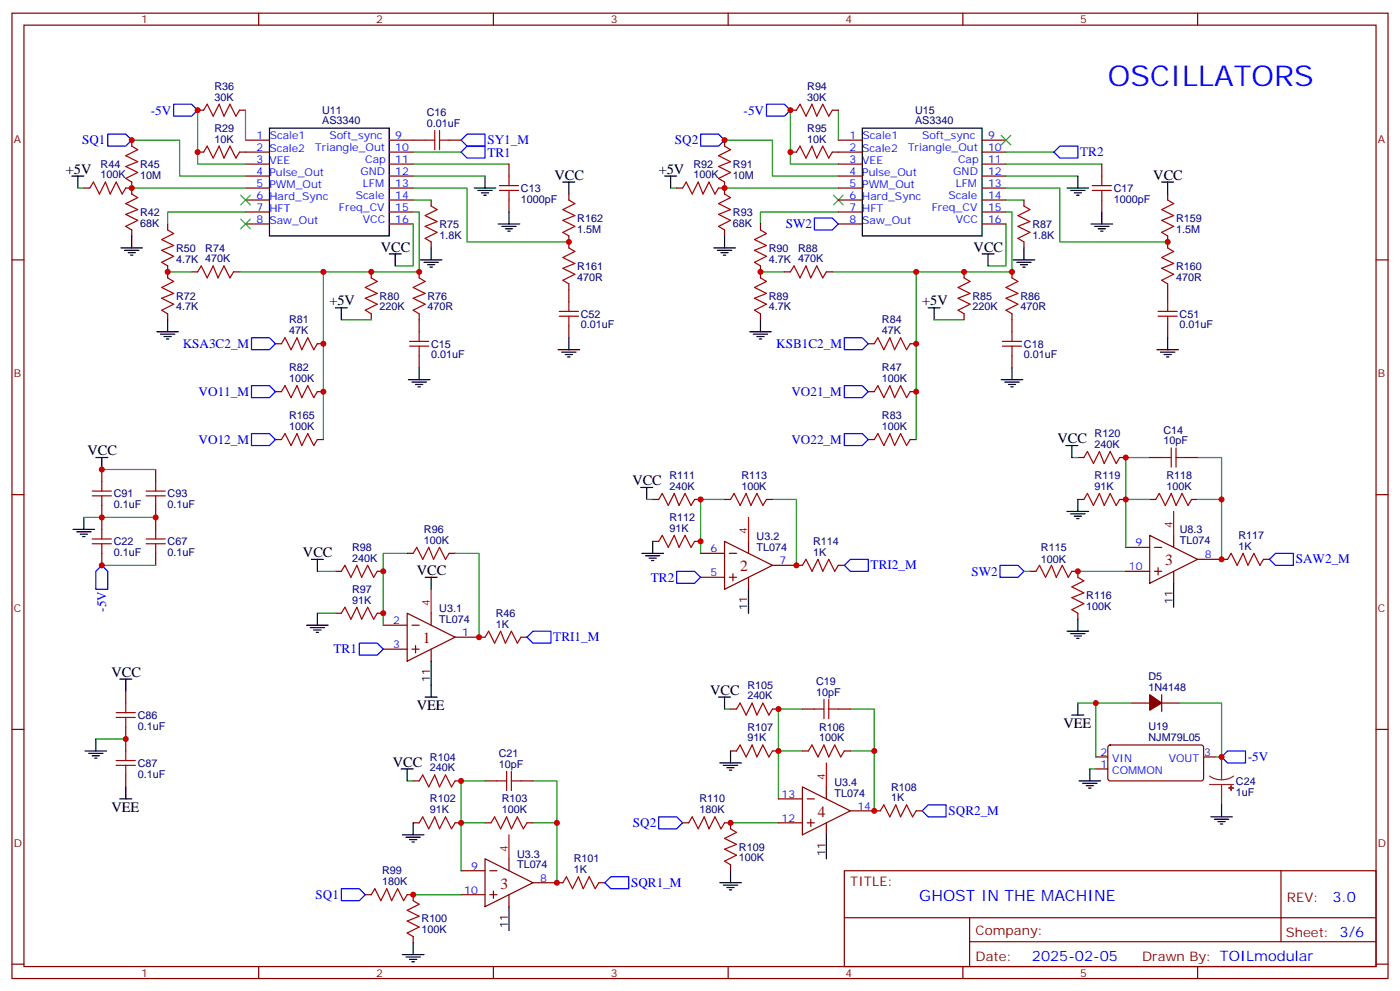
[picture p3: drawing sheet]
<svg xmlns="http://www.w3.org/2000/svg" width="412mm" height="292mm" viewBox="0 0 412 292" stroke-linecap="round" stroke-linejoin="round" font-family="sans-serif">
<g fill="none" stroke="#870000" stroke-width=".35">
<path d="M3.5 3.9h405.4v284.3h-405.4zM7.1 7.4h398.2v277.3h-398.2zM76.2 3.9v3.5M145.3 3.9v3.5M214.5 3.9v3.5M283.6 3.9v3.5M352.8 3.9v3.5M58.2 32.5h1.8M70.6 32.5h1.7M232.8 32.5h1.8M245.2 32.5h1.7M24.7 55.4h1.8"/>
<path d="M37 55.4h1.8M38.8 41.3v1.7M38.8 53.6v3.6M58.2 44.8h1.8M70.6 44.8h8.8M72.3 41.3h7.1M72.3 48.3h7.1M72.3 51.9h7.1M72.3 55.4h7.1M72.3 58.9h7.1M114.7 41.3h10.5M114.7 44.8h7"/>
<path d="M114.7 48.3h7M114.7 51.9h7M114.7 55.4h7M114.7 58.9h7M127 58.9v1.8M132.3 41.3h3.5M149.9 48.3v3.6M149.9 58.9v3.5M167.6 57.2v1.7M199.3 55.4h1.8M211.7 55.4h1.7M213.4 41.3v1.7"/>
<path d="M213.4 53.6v3.6M232.8 44.8h1.8M245.2 44.8h8.8M246.9 41.3h7.1M246.9 48.3h7.1M246.9 51.9h7.1M246.9 55.4h7.1M246.9 58.9h7.1M289.3 41.3h7M289.3 44.8h7M289.3 48.3h7M289.3 51.9h7"/>
<path d="M289.3 55.4h7M289.3 58.9h7M301.6 58.9v1.8M324.6 48.3v3.6M324.6 58.9v3.5M344 57.2v1.7M3.5 76.6h3.6M38.8 67.7v1.8M49.4 66v1.7M49.4 78.3v3.5M72.3 62.4h7.1M72.3 66h7.1"/>
<path d="M114.7 62.4h7M114.7 66h7M127 71.3v1.7M167.6 69.5v3.5M213.4 67.7v1.8M224 66v1.7M224 78.3v3.5M246.9 62.4h7.1M246.9 66h7.1M289.3 62.4h7M289.3 66h7M301.6 71.3v1.7"/>
<path d="M344 69.5v3.5M405.3 76.6h3.6M49.4 92.4v1.8M56.4 80.1h1.8M68.8 80.1h1.8M109.4 80.1v1.7M109.4 92.4v1.8M123.5 80.1v1.7M123.5 92.4v5.3M167.6 83.6v5.3M167.6 96v3.5M224 92.4v1.8"/>
<path d="M231.1 80.1h1.7M243.4 80.1h1.8M284 80.1v1.7M284 92.4v1.8M298.1 80.1v1.7M298.1 92.4v5.3M344 83.6v5.3M344 96v3.5M81.1 101.2h1.8M81.1 115.4h1.8M93.5 101.2h1.7M93.5 115.4h1.7"/>
<path d="M123.5 104.8v3.5M255.8 101.2h1.7M255.8 115.4h1.7M268.1 101.2h1.8M268.1 115.4h1.8M298.1 104.8v3.5M30 138.3v3.5M45.9 138.3v3.5M81.1 129.5h1.8M93.5 129.5h1.7M255.8 129.5h1.7M268.1 129.5h1.8"/>
<path d="M317.5 134.8h1.8M329.8 134.8h1.8M338.7 134.8h3.5M349.2 134.8h3.6M3.5 145.7h3.6M30 148.9v7M45.9 148.9v7M192.3 147.1h1.7M192.3 159.5h1.7M204.6 147.1h1.8M204.6 159.5h1.8M213.4 159.5l14.1 7-14.1 7.1z"/>
<path d="M213.4 147.1h1.8M220.5 159.5v3.5M225.8 147.1h1.7M317.5 147.1h1.8M329.8 147.1h1.8M338.7 157.7l14.1 7-14.1 7.1zM338.7 147.1h1.7M345.7 157.7v3.5M351 147.1h1.8M405.3 145.7h3.6M30 163v3.5M45.9 163v3.5"/>
<path d="M98.8 168.3h1.7M111.1 168.3h1.8M119.9 163h1.8M132.3 163h1.8M206.4 163h7M206.4 170h7M214.8 163h2.2M214.8 170h2.2M215.9 169v2.1M220.5 170v3.6M227.5 166.5h8.9M246.9 166.5h1.8"/>
<path d="M303.4 168.3h1.8M315.7 168.3h1.8v1.7M331.6 168.3h7.1M331.6 161.2h7.1M340.1 168.3h2.1M340.1 161.2h2.1M341.1 167.2v2.1M345.7 168.3v3.5M352.8 164.7h8.8M372.2 164.7h1.7M98.8 180.6h1.7M111.1 180.6h1.8"/>
<path d="M112.9 184.2h7M112.9 191.2h7M119.9 180.6l14.2 7.1-14.2 7zM121.4 184.2h2.1M121.4 191.2h2.1M122.4 190.1v2.2M127 180.6v3.6M127 191.2v3.5M134.1 187.7h8.8M153.5 187.7h1.7M317.5 180.6v1.8M3.5 214.8h3.6"/>
<path d="M37 203.6v3.5M37 214.1v7.1M215.2 208.8h1.8M227.5 208.8h1.8M236.4 208.8h3.5M246.9 208.8h3.6M326.6 219.6l.4-.2 27.1 .1 .4 .6v9.5l-.7 .4-27-.1-.5-.6v-9.2zM333.4 207.1h5.3M342.2 207.1h5.3M342.2 204.6v5M405.3 214.8h3.6M37 228.2v3.6"/>
<path d="M121.7 230h1.8M134.1 230h1.7M142.9 230h3.5M153.5 230h3.5M215.2 221.2h1.8M227.5 221.2h1.8M229.3 235.3h7.1M236.4 231.8l14.1 7-14.1 7.1zM236.4 221.2h1.7M237.8 235.3h2.1M243.4 231.8v3.5M248.7 221.2h1.8"/>
<path d="M250.5 238.8h8.8M269.9 238.8h1.7M322.8 226.5h3.5M322.8 223h3.5M354.5 223h3.6M121.7 242.4h1.8M134.1 242.4h1.7M135.8 256.5h7.1M142.9 252.9l14.1 7.1-14.1 7.1zM142.9 242.4h1.7M144.3 256.5h2.1M149.9 252.9v3.6"/>
<path d="M155.2 242.4h1.8M157 260h8.8M176.4 260h1.8M201.1 242.4h1.7M213.4 242.4h1.8v1.7M215.2 254.7v1.8M229.3 242.4h7.1M237.8 242.4h2.1M238.8 241.3v2.1M243.4 242.4v3.5M248.7 256.5h156.6v28.2h-156.6zM377.3 256.5v20.9"/>
<path d="M107.6 263.5h1.8M119.9 263.5h1.8v1.8M121.7 275.9v1.7M135.8 263.5h7.1M144.3 263.5h2.1M145.3 262.5v2.1M149.9 263.5v3.6M248.7 270.3h156.5M285.6 277.4h119.6M285.6 270.3v14.1M3.5 284h3.6M76.2 284.7v3.5"/>
<path d="M145.3 284.7v3.5M214.5 284.7v3.5M283.6 284.7v3.5M352.8 284.7v3.5M405.3 284h3.6"/>
</g>
<g fill="none" stroke="#000" stroke-width=".35">
<path d="M79.4 37.7h35.3v31.8h-35.3zM254 37.7h35.3v31.8h-35.3zM21.2 51.9h3.5M22.9 51.9v3.5M139.7 55.4h6.3M140.8 56.1h4.2M141.8 56.8h2.1M142.5 57.5h.7M142.9 51.9v3.5M165.8 53.6h3.5M167.6 53.6v3.6M195.8 51.9h3.5"/>
<path d="M197.6 51.9v3.5M314.3 55.4h6.4M315.4 56.1h4.2M316.4 56.8h2.2M317.1 57.5h.8M317.5 51.9v3.5M342.2 53.6h3.5M344 53.6v3.6M35.6 73h6.4M36.7 73.7h4.2M37.7 74.4h2.2M38.5 75.1h.7"/>
<path d="M38.8 69.5v3.5M114.7 74.8h3.5M116.4 74.8v3.5M123.8 76.6h6.4M124.9 77.3h4.2M125.9 78h2.2M126.6 78.7h.8M127 73v3.6M146.8 66h6.3M147.8 66.7h4.2M148.9 67.4h2.1M149.6 68.1h.7"/>
<path d="M149.9 62.4v3.6M210.3 73h6.3M211.3 73.7h4.2M212.4 74.4h2.1M213.1 75.1h.7M213.4 69.5v3.5M289.3 74.8h3.5M291 74.8v3.5M298.4 76.6h6.4M299.5 77.3h4.2M300.6 78h2.1M301.3 78.7h.7"/>
<path d="M301.6 73v3.6M321.4 66h6.3M322.4 66.7h4.3M323.5 67.4h2.1M324.2 68.1h.7M324.6 62.4v3.6M46.2 97.7h6.4M47.3 98.4h4.2M48.3 99.1h2.1M49 99.8h.7M49.4 94.2v3.5M98.8 90.7h3.5"/>
<path d="M100.5 90.7v3.5M167.6 99.5v3.5M220.8 97.7h6.4M221.9 98.4h4.2M223 99.1h2.1M223.7 99.8h.7M224 94.2v3.5M273.4 90.7h3.5M275.2 90.7v3.5M344 99.5v3.5M120.3 111.8h6.3M121.4 112.5h4.2"/>
<path d="M122.4 113.2h2.1M123.1 113.9h.7M123.5 108.3v3.5M164.4 103h6.3M165.5 103.7h4.2M166.5 104.4h2.1M167.2 105.1h.7M294.9 111.8h6.4M296 112.5h4.2M297 113.2h2.2M297.7 113.9h.7M298.1 108.3v3.5"/>
<path d="M340.8 103h6.3M341.8 103.7h4.3M342.9 104.4h2.1M343.6 105.1h.7M28.2 134.8h3.5M30 134.8v3.5M314 131.2h3.5M315.7 131.2v3.6M21.5 155.9h6.4M22.6 156.6h4.2M23.6 157.3h2.2M24.3 158h.7"/>
<path d="M24.7 152.4v3.5M188.7 143.6h3.6M190.5 143.6v3.5M192.3 159.5v3.5M314.3 150.6h6.4M315.4 151.3h4.2M316.4 152h2.2M317.1 152.8h.8M317.5 147.1v3.5M91.7 164.7h3.5M93.5 164.7v3.6M125.2 170h3.6"/>
<path d="M127 170v3.6M189.1 163h6.3M190.1 163.7h4.3M191.2 164.4h2.1M191.9 165.1h.7M220.5 173.6v7M345.7 171.8v7.1M90.3 184.2h6.4M91.4 184.9h4.2M92.4 185.6h2.1M93.1 186.3h.7M93.5 180.6v3.6"/>
<path d="M127 194.7v10.6M314.3 185.9h6.4M315.4 186.6h4.2M316.4 187.3h2.2M317.1 188h.8M317.5 182.4v3.5M28.2 217.7v3.5M35.3 200h3.5M37 200v3.6M125.2 205.3h3.6M211.7 205.3h3.5M213.4 205.3v3.5"/>
<path d="M315.7 210.6h3.6M317.5 207.1v3.5M25 221.2h6.4M26.1 221.9h4.2M27.2 222.6h2.1M27.9 223.3h.7M35.3 235.3h3.5M37 231.8v3.5M118.2 226.5h3.5M119.9 226.5v3.5M212 224.7h6.4M213.1 225.4h4.2"/>
<path d="M214.1 226.1h2.2M214.8 226.8h.7M215.2 221.2v3.5M317.9 230h6.3M318.9 230.7h4.2M320 231.4h2.1M320.7 232.1h.7M321 226.5v3.5M359.8 237.1v3.5M118.5 245.9h6.4M119.6 246.6h4.2M120.6 247.3h2.2"/>
<path d="M121.4 248h.7M121.7 242.4v3.5M212 260h6.4M215.2 256.5v3.5M243.4 245.9v7M356.7 240.6h6.3M357.7 241.3h4.2M358.8 242h2.1M359.5 242.7h.7M121.7 277.6v3.6M149.9 267.1v7M213.1 260.7h4.2"/>
<path d="M214.1 261.4h2.2M214.8 262.1h.7M118.5 281.2h6.4M119.6 281.9h4.2M120.6 282.6h2.2M121.4 283.3h.7"/>
</g>
<g fill="none" stroke="#a10000" stroke-width=".35">
<path d="M60 32.5l1-1.8 1.8 3.5 1.8-3.5 1.4 3.5 1.7-3.5 1.8 3.5 1.1-1.7M128.1 38.5v5.6M129.5 38.5v5.6M234.6 32.5l1.1-1.8 1.7 3.5 1.8-3.5 1.4 3.5 1.8-3.5 1.7 3.5 1.1-1.7M26.5 55.4l1-1.8 1.8 3.6 1.7-3.6 1.5 3.6 1.7-3.6 1.8 3.6 1-1.8M38.8 57.2l1.8 1-3.6 1.8 3.6 1.7-3.6 1.4 3.6 1.8-3.6 1.8 1.8 1M38.8 43l1.8 1.1-3.6 1.8 3.6 1.7-3.6 1.4 3.6 1.8-3.6 1.8 1.8 1M60 44.8l1-1.8 1.8 3.6 1.8-3.6 1.4 3.6 1.7-3.6 1.8 3.6 1.1-1.8M125.2 41.3h2.9M129.5 41.3h2.8M147.1 56.1h5.7M147.1 54.7h5.7"/>
<path d="M149.9 51.9v2.8M149.9 56.1v2.8M167.6 58.9l1.7 1.1-3.5 1.7 3.5 1.8-3.5 1.4 3.5 1.8-3.5 1.7 1.8 1.1M201.1 55.4l1-1.8 1.8 3.6 1.8-3.6 1.4 3.6 1.7-3.6 1.8 3.6 1.1-1.8M213.4 43l1.8 1.1-3.5 1.8 3.5 1.7-3.5 1.4 3.5 1.8-3.5 1.8 1.7 1M213.4 57.2l1.8 1-3.5 1.8 3.5 1.7-3.5 1.4 3.5 1.8-3.5 1.8 1.7 1M234.6 44.8l1.1-1.8 1.7 3.6 1.8-3.6 1.4 3.6 1.8-3.6 1.7 3.6 1.1-1.8M321.7 56.1h5.7M321.7 54.7h5.7M324.6 51.9v2.8M324.6 56.1v2.8M344 58.9l1.7 1.1-3.5 1.7 3.5 1.8-3.5 1.4 3.5 1.8-3.5 1.7 1.8 1.1"/>
<path d="M49.4 67.7l1.8 1.1-3.6 1.8 3.6 1.7-3.6 1.4 3.6 1.8-3.6 1.8 1.8 1M127 60.7l1.8 1-3.6 1.8 3.6 1.8-3.6 1.4 3.6 1.7-3.6 1.8 1.8 1.1M167.6 73l1.7 1.1-3.5 1.7 3.5 1.8-3.5 1.4 3.5 1.8-3.5 1.8 1.8 1M224 67.7l1.8 1.1-3.6 1.8 3.6 1.7-3.6 1.4 3.6 1.8-3.6 1.8 1.8 1M301.6 60.7l1.8 1-3.5 1.8 3.5 1.8-3.5 1.4 3.5 1.7-3.5 1.8 1.7 1.1M344 73l1.7 1.1-3.5 1.7 3.5 1.8-3.5 1.4 3.5 1.8-3.5 1.8 1.8 1M49.4 81.8l1.8 1.1-3.6 1.8 3.6 1.7-3.6 1.4 3.6 1.8-3.6 1.8 1.8 1M58.2 80.1l1.1-1.8 1.7 3.5 1.8-3.5 1.4 3.5 1.8-3.5 1.7 3.5 1.1-1.7M109.4 81.8l1.7 1.1-3.5 1.8 3.5 1.7-3.5 1.4 3.5 1.8-3.5 1.8 1.8 1M123.5 81.8l1.7 1.1-3.5 1.8 3.5 1.7-3.5 1.4 3.5 1.8-3.5 1.8 1.8 1M123.5 97.7v2.8M164.7 93.1h5.7"/>
<path d="M164.7 91.7h5.7M167.6 88.9v2.8M167.6 93.1v2.9M224 81.8l1.8 1.1-3.6 1.8 3.6 1.7-3.6 1.4 3.6 1.8-3.6 1.8 1.8 1M232.8 80.1l1.1-1.8 1.8 3.5 1.7-3.5 1.4 3.5 1.8-3.5 1.8 3.5 1-1.7M284 81.8l1.8 1.1-3.6 1.8 3.6 1.7-3.6 1.4 3.6 1.8-3.6 1.8 1.8 1M298.1 81.8l1.8 1.1-3.6 1.8 3.6 1.7-3.6 1.4 3.6 1.8-3.6 1.8 1.8 1M298.1 97.7v2.8M341.1 93.1h5.7M341.1 91.7h5.7M344 88.9v2.8M344 93.1v2.9"/>
<path d="M82.9 101.2l1.1-1.7 1.7 3.5 1.8-3.5 1.4 3.5 1.8-3.5 1.7 3.5 1.1-1.8M82.9 115.4l1.1-1.8 1.7 3.5 1.8-3.5 1.4 3.5 1.8-3.5 1.7 3.5 1.1-1.7M120.6 102h5.7M120.6 100.5h5.7M123.5 102v2.8M257.5 115.4l1.1-1.8 1.7 3.5 1.8-3.5 1.4 3.5 1.8-3.5 1.8 3.5 1-1.7M257.5 101.2l1.1-1.7 1.7 3.5 1.8-3.5 1.4 3.5 1.8-3.5 1.8 3.5 1-1.8M295.3 102h5.6M295.3 100.5h5.6M298.1 102v2.8M82.9 129.5l1.1-1.8 1.7 3.5 1.8-3.5 1.4 3.5 1.8-3.5 1.7 3.5 1.1-1.7M257.5 129.5l1.1-1.8 1.7 3.5 1.8-3.5 1.4 3.5 1.8-3.5 1.8 3.5 1-1.7"/>
<path d="M319.3 134.8l1-1.8 1.8 3.5 1.7-3.5 1.5 3.5 1.7-3.5 1.8 3.5 1-1.7M342.2 134.8h2.8M345 131.9v5.7M346.4 134.8h2.8M346.4 131.9v5.7M27.2 144.6h5.6M27.2 146.1h5.6M27.2 158.8h5.6M30 141.8v2.8M30 146.1v2.8M30 155.9v2.9M43 144.6h5.7"/>
<path d="M43 146.1h5.7M43 158.8h5.7M45.9 141.8v2.8M45.9 146.1v2.8M45.9 155.9v2.9M194 147.1l1.1-1.8 1.7 3.6 1.8-3.6 1.4 3.6 1.8-3.6 1.8 3.6 1-1.8M194 159.5l1.1-1.8 1.7 3.5 1.8-3.5 1.4 3.5 1.8-3.5 1.8 3.5 1-1.7M215.2 147.1l1.1-1.8 1.7 3.6 1.8-3.6 1.4 3.6 1.8-3.6 1.7 3.6 1.1-1.8M319.3 147.1l1-1.8 1.8 3.6 1.7-3.6 1.5 3.6 1.7-3.6 1.8 3.6 1-1.8M340.4 147.1l1.1-1.8 1.8 3.6 1.7-3.6 1.4 3.6 1.8-3.6 1.8 3.6 1-1.8M27.2 160.2h5.6M30 160.2v2.8"/>
<path d="M43 160.2h5.7M45.9 160.2v2.8M100.5 168.3l1.1-1.8 1.8 3.5 1.7-3.5 1.4 3.5 1.8-3.5 1.8 3.5 1-1.7M121.7 163l1.1-1.8 1.7 3.5 1.8-3.5 1.4 3.5 1.8-3.5 1.7 3.5 1.1-1.7M236.4 166.5l1-1.8 1.8 3.6 1.7-3.6 1.5 3.6 1.7-3.6 1.8 3.6 1-1.8M305.2 168.3l1-1.8 1.8 3.5 1.7-3.5 1.4 3.5 1.8-3.5 1.8 3.5 1-1.7M317.5 170l1.8 1.1-3.6 1.8 3.6 1.7-3.6 1.4 3.6 1.8-3.6 1.8 1.8 1M361.6 164.7l1.1-1.7 1.7 3.5 1.8-3.5 1.4 3.5 1.8-3.5 1.7 3.5 1.1-1.8M100.5 180.6l1.1-1.7 1.8 3.5 1.7-3.5 1.4 3.5 1.8-3.5 1.8 3.5 1-1.8M142.9 187.7l1-1.8 1.8 3.5 1.8-3.5 1.4 3.5 1.7-3.5 1.8 3.5 1.1-1.7M34.2 209.9h5.7M34.2 211.3h5.7"/>
<path d="M37 207.1v2.8M37 211.3v2.8M217 208.8l1-1.7 1.8 3.5 1.7-3.5 1.5 3.5 1.7-3.5 1.8 3.5 1-1.8M239.9 208.8h2.8M242.7 206v5.7M244.1 208.8h2.8M244.1 206v5.7M34.2 224h5.7M34.2 225.4h5.7M37 221.2v2.8M37 225.4v2.8M123.5 230l1-1.8 1.8 3.6 1.8-3.6 1.4 3.6 1.7-3.6 1.8 3.6 1.1-1.8"/>
<path d="M146.4 230h2.8M149.2 227.2v5.6M150.6 230h2.9M150.6 227.2v5.6M217 221.2l1-1.8 1.8 3.6 1.7-3.6 1.5 3.6 1.7-3.6 1.8 3.6 1-1.8M238.1 221.2l1.1-1.8 1.7 3.6 1.8-3.6 1.4 3.6 1.8-3.6 1.7 3.6 1.1-1.8M259.3 238.8l1-1.7 1.8 3.5 1.8-3.5 1.4 3.5 1.8-3.5 1.7 3.5 1.1-1.8M123.5 242.4l1-1.8 1.8 3.5 1.8-3.5 1.4 3.5 1.7-3.5 1.8 3.5 1.1-1.7M144.6 242.4l1.1-1.8 1.8 3.5 1.7-3.5 1.4 3.5 1.8-3.5 1.8 3.5 1-1.7M165.8 260l1.1-1.8 1.7 3.6 1.8-3.6 1.4 3.6 1.8-3.6 1.7 3.6 1.1-1.8M202.8 242.4l1.1-1.8 1.8 3.5 1.7-3.5 1.4 3.5 1.8-3.5 1.8 3.5 1-1.7M215.2 244.1l1.8 1.1-3.6 1.7 3.6 1.8-3.6 1.4 3.6 1.8-3.6 1.7 1.8 1.1"/>
<path d="M109.4 263.5l1-1.7 1.8 3.5 1.7-3.5 1.5 3.5 1.7-3.5 1.8 3.5 1-1.8M121.7 265.3l1.8 1-3.6 1.8 3.6 1.8-3.6 1.4 3.6 1.8-3.6 1.7 1.8 1.1"/>
</g>
<g fill="none" stroke="#008700" stroke-width=".35">
<path d="M58.2 32.5v15.8h14.1M72.3 32.5v8.8M232.8 32.5v15.8h14.1M246.9 32.5v8.8M22.9 55.4h1.8M38.8 41.3h14.1v10.6h19.4M38.8 55.4h33.5M121.7 55.4h15.9v15.9h30M121.7 51.9h21.2M121.7 48.3h28.2M121.7 58.9h5.3M121.7 44.8h14.1"/>
<path d="M197.6 55.4h1.7M213.4 41.3h14.1v10.6h19.4M213.4 55.4h33.5M296.3 55.4h15.9v15.9h31.8M296.3 51.9h21.2M296.3 48.3h28.3M296.3 58.9h5.3M296.3 44.8h14.1M72.3 62.4h-22.9v3.6M121.7 66v12.3h-5.3M121.7 62.4h1.8v17.7h-28.3v49.4M246.9 62.4h-22.9v3.6"/>
<path d="M296.3 62.4h1.8v17.7h-28.2v49.4M296.3 66v12.3h-5.3M49.4 80.1h7M70.6 80.1h24.6M100.5 94.2h8.9M224 80.1h7.1M245.2 80.1h24.7M275.2 94.2h8.8M30 138.3h15.9M315.7 134.8h1.8M338.7 134.8h-7.1v26.4M352.8 134.8h7v29.9"/>
<path d="M24.7 152.4h21.2M190.5 147.1h1.8M213.4 147.1h-7v15.9M227.5 147.1h7.1v19.4M331.6 147.1h7.1M352.8 147.1h7M30 166.5h15.9M93.5 168.3h5.3M119.9 163h-7v21.2M134.1 163h7v24.7M301.6 168.3h1.8M317.5 168.3h14.1"/>
<path d="M93.5 180.6h5.3M28.2 217.7h8.8M213.4 208.8h1.8M236.4 208.8h-7.1v26.5M250.5 208.8h7v30M317.5 207.1h5.3M333.4 207.1h-10.6v15.9M347.5 207.1h12.3v15.9h-1.7M119.9 230h1.8M142.9 230h-7.1v26.5M157 230h7v30M229.3 221.2h7.1"/>
<path d="M250.5 221.2h7M321 226.5h1.8M135.8 242.4h7.1M157 242.4h7M215.2 242.4h14.1M121.7 263.5h14.1"/>
</g>
<g fill="none" stroke="#00f" stroke-width=".35">
<path d="M31.7 39.5h5.3l1.8 1.8-1.8 1.7h-5.3zM51.2 30.7h5.2l1.8 1.8-1.8 1.7h-5.2zM137.6 39.5h5.3v3.5h-5.3l-1.8-1.7zM206.4 39.5h5.3l1.7 1.8-1.7 1.7h-5.3zM225.8 30.7h5.3l1.7 1.8-1.7 1.7h-5.3zM135.8 44.8l1.8-1.8h5.3v3.6h-5.3zM310.4 44.8l1.8-1.8h5.3v3.6h-5.3zM239.9 64.2h5.3l1.7 1.8-1.7 1.7h-5.3zM74.1 99.5h5.3l1.7 1.7-1.7 1.8h-5.3zM248.7 99.5h5.3l1.8 1.7-1.8 1.8h-5.3zM74.1 113.6h5.3l1.7 1.8-1.7 1.7h-5.3zM248.7 113.6h5.3l1.8 1.8-1.8 1.7h-5.3z"/>
<path d="M74.1 127.7h5.3l1.7 1.8-1.7 1.7h-5.3zM248.7 127.7h5.3l1.8 1.8-1.8 1.7h-5.3zM30 166.5l1.7 1.8v5.3h-3.5v-5.3zM199.3 168.3h5.3l1.8 1.7-1.8 1.8h-5.3zM248.7 166.5l1.8-1.8h5.3v3.6h-5.3zM294.6 166.5h5.3l1.7 1.8-1.7 1.7h-5.3zM373.9 164.7l1.8-1.7h5.3v3.5h-5.3zM105.8 189.4h5.3l1.8 1.8-1.8 1.8h-5.3zM157 185.9h5.3v3.5h-5.3l-1.8-1.7zM271.6 238.8l1.8-1.7h5.3v3.5h-5.3zM359.8 223l1.8-1.8h5.3v3.5h-5.3zM178.2 260l1.7-1.8h5.3v3.6h-5.3z"/>
<path d="M194 240.6h5.3l1.8 1.8-1.8 1.7h-5.3zM100.5 261.8h5.3l1.8 1.7-1.8 1.8h-5.3z"/>
</g>
<path d="M294.9 39.9l2.8 2.8M297.7 39.9l-2.8 2.8M70.9 57.5l2.8 2.8M73.7 57.5l-2.8 2.8M245.5 57.5l2.9 2.8M248.4 57.5l-2.9 2.8M70.9 64.6l2.8 2.8M73.7 64.6l-2.8 2.8" fill="none" stroke="#3c3" stroke-width=".35"/>
<path d="M356.3 228.6l1.7 .8 1.8 .3M356.3 231.1h7.1M359.8 223v6.7M359.8 231.1v6M363.4 228.6l-1.7 .8-1.9 .3" fill="none" stroke="#8c2424" stroke-width=".35"/>
<g fill="#8c2424" stroke="#8c2424" stroke-width=".35">
<path d="M361.9 232.1h1.5z"/>
<path d="M362.6 231.4l.1 1.4z"/>
</g>
<path d="M338.7 204.6l3.5 2.5-3.5 2.1z" fill="#870000" stroke="#870000" stroke-width=".35"/>
<path d="M220.5 152.4v7.1M345.7 150.6v7.1M127 173.6v7M243.4 224.7v7.1M149.9 245.9v7" fill="none" stroke="#f00" stroke-width=".35"/>
<g fill="#c00">
<circle cx="58.2" cy="44.8" r=".88"/>
<circle cx="58.2" cy="32.5" r=".88"/>
<circle cx="38.8" cy="55.4" r=".88"/>
<circle cx="38.8" cy="41.3" r=".88"/>
<circle cx="49.4" cy="80.1" r=".88"/>
<circle cx="269.9" cy="80.1" r=".88"/>
<circle cx="269.9" cy="101.2" r=".88"/>
<circle cx="284" cy="80.1" r=".88"/>
<circle cx="298.1" cy="80.1" r=".88"/>
<circle cx="224" cy="80.1" r=".88"/>
<circle cx="213.4" cy="55.4" r=".88"/>
<circle cx="232.8" cy="32.5" r=".88"/>
<circle cx="232.8" cy="44.8" r=".88"/>
<circle cx="213.4" cy="41.3" r=".88"/>
<circle cx="112.9" cy="180.6" r=".88"/>
<circle cx="112.9" cy="168.3" r=".88"/>
<circle cx="135.8" cy="230" r=".88"/>
<circle cx="164" cy="242.4" r=".88"/>
<circle cx="135.8" cy="242.4" r=".88"/>
<circle cx="229.3" cy="221.2" r=".88"/>
<circle cx="257.5" cy="221.2" r=".88"/>
<circle cx="229.3" cy="208.8" r=".88"/>
<circle cx="206.4" cy="147.1" r=".88"/>
<circle cx="206.4" cy="159.5" r=".88"/>
<circle cx="322.8" cy="207.1" r=".88"/>
<circle cx="359.8" cy="223" r=".88"/>
<circle cx="30" cy="152.4" r=".88"/>
<circle cx="359.8" cy="164.7" r=".88"/>
<circle cx="331.6" cy="134.8" r=".88"/>
<circle cx="331.6" cy="147.1" r=".88"/>
<circle cx="359.8" cy="147.1" r=".88"/>
<circle cx="141.1" cy="187.7" r=".88"/>
<circle cx="234.6" cy="166.5" r=".88"/>
<circle cx="164" cy="260" r=".88"/>
<circle cx="37" cy="217.7" r=".88"/>
<circle cx="257.5" cy="238.8" r=".88"/>
<circle cx="45.9" cy="152.4" r=".88"/>
<circle cx="30" cy="166.5" r=".88"/>
<circle cx="317.5" cy="168.3" r=".88"/>
<circle cx="215.2" cy="242.4" r=".88"/>
<circle cx="121.7" cy="263.5" r=".88"/>
<circle cx="30" cy="138.3" r=".88"/>
<circle cx="344" cy="71.3" r=".88"/>
<circle cx="167.6" cy="71.3" r=".88"/>
<circle cx="109.4" cy="80.1" r=".88"/>
<circle cx="95.3" cy="101.2" r=".88"/>
<circle cx="123.5" cy="80.1" r=".88"/>
<circle cx="95.3" cy="80.1" r=".88"/>
<circle cx="269.9" cy="115.4" r=".88"/>
<circle cx="95.3" cy="115.4" r=".88"/>
</g>
<text font-size="8.5" fill="#00f" x="326.3" y="25.4">OSCILLATORS</text>
<g font-size="4.6" fill="#800">
<text x="343.3" y="166.5">3</text>
<text x="218" y="168.3">2</text>
<text x="124.5" y="189.4">1</text>
<text x="240.9" y="240.6">4</text>
<text x="147.5" y="261.8">3</text>
</g>
<text font-size="4.6" fill="#00f" x="270.8" y="265.5">GHOST IN THE MACHINE</text>
<g font-size="4.2">
<text x="19.4" y="51.2">+5V</text>
<text x="163.3" y="52.9">VCC</text>
<text x="194" y="51.2">+5V</text>
<text x="339.7" y="52.9">VCC</text>
<text x="112.2" y="74.1">VCC</text>
<text x="286.8" y="74.1">VCC</text>
<text x="97" y="90">+5V</text>
<text x="271.6" y="90">+5V</text>
<text x="311.5" y="130.5">VCC</text>
<text x="25.8" y="134.1">VCC</text>
<text x="186.3" y="142.9">VCC</text>
<text x="89.3" y="164">VCC</text>
<text x="122.8" y="169.3">VCC</text>
<text x="32.8" y="199.3">VCC</text>
<text x="122.8" y="209.2">VEE</text>
<text x="209.2" y="204.6">VCC</text>
<text x="313.3" y="214.5">VEE</text>
<text x="115.7" y="225.8">VCC</text>
<text x="32.8" y="239.2">VEE</text>
</g>
<g font-size="4.2" fill="#00f">
<text x="392.5" y="265.7">3.0</text>
<text x="304" y="283.1">2025-02-05</text>
</g>
<g font-size="3.9" fill="#00f">
<text x="44.4" y="33.7">-5V</text>
<text x="219.1" y="33.7">-5V</text>
<text x="24.2" y="42.5">SQ1</text>
<text x="143.6" y="46.1">TR1</text>
<text x="143.6" y="42.4">SY1_M</text>
<text x="198.8" y="42.6">SQ2</text>
<text x="318.2" y="46">TR2</text>
<text x="231.5" y="67.2">SW2</text>
<text x="53.8" y="102.5">KSA3C2_M</text>
<text x="228.7" y="102.5">KSB1C2_M</text>
<text x="58.5" y="116.6">VO11_M</text>
<text x="233.1" y="116.6">VO21_M</text>
<text x="58.5" y="130.7">VO12_M</text>
<text x="233.1" y="130.7">VO22_M</text>
<text x="256.5" y="167.6">TRI2_M</text>
<text x="381.7" y="165.8">SAW2_M</text>
<text x="191.7" y="171.3">TR2</text>
<text x="286.1" y="169.6">SW2</text>
<text x="31.3" y="180.1" transform="rotate(-90 31.3 180.1)">-5V</text>
<text x="163" y="188.9">TRI1_M</text>
<text x="98.3" y="192.4">TR1</text>
<text x="367.6" y="224.2">-5V</text>
<text x="279.4" y="239.9">SQR2_M</text>
<text x="186.5" y="243.6">SQ2</text>
<text x="185.9" y="261.2">SQR1_M</text>
<text x="93" y="264.8">SQ1</text>
</g>
<g font-size="3.9" fill="#800">
<text x="250.5" y="261.1">TITLE:</text>
<text x="379.1" y="265.7">REV:</text>
<text x="287.4" y="275.3">Company:</text>
<text x="378.7" y="275.9">Sheet: 3/6</text>
<text x="287.4" y="282.9">Date:</text>
<text x="336.4" y="283">Drawn By: TOILmodular</text>
</g>
<g font-size="3.2" fill="#800">
<text x="41.6" y="6.9">1</text>
<text x="110.8" y="6.9">2</text>
<text x="179.9" y="6.9">3</text>
<text x="249.1" y="6.9">4</text>
<text x="318.2" y="6.9">5</text>
<text x="4.1" y="42">A</text>
<text x="405.9" y="42">A</text>
<text x="4.1" y="111.1">B</text>
<text x="405.9" y="111.1">B</text>
<text x="4.1" y="180.3">C</text>
<text x="405.9" y="180.3">C</text>
<text x="4.1" y="249.4">D</text>
<text x="405.9" y="249.4">D</text>
<text x="41.6" y="287.7">1</text>
<text x="110.8" y="287.7">2</text>
<text x="179.9" y="287.7">3</text>
<text x="249.1" y="287.7">4</text>
<text x="318.2" y="287.7">5</text>
</g>
<g font-size="3.2" fill="#000080">
<text x="63.2" y="29.6">30K</text>
<text x="63.2" y="26.5">R36</text>
<text x="237.8" y="29.6">30K</text>
<text x="237.8" y="26.5">R94</text>
<text x="94.9" y="33.6">U11</text>
<text x="125.7" y="34.2">C16</text>
<text x="269.5" y="33.6">U15</text>
<text x="63.2" y="42">10K</text>
<text x="63.2" y="38.8">R29</text>
<text x="94.9" y="36.6">AS3340</text>
<text x="125.7" y="37.4">0.01uF</text>
<text x="237.8" y="42">10K</text>
<text x="237.8" y="38.8">R95</text>
<text x="269.5" y="36.6">AS3340</text>
<text x="29.6" y="52.6">100K</text>
<text x="29.6" y="49.4">R44</text>
<text x="41.3" y="52.7">10M</text>
<text x="41.3" y="49.5">R45</text>
<text x="204.3" y="52.6">100K</text>
<text x="204.3" y="49.4">R92</text>
<text x="215.9" y="52.7">10M</text>
<text x="215.9" y="49.5">R91</text>
<text x="153.5" y="59.7">1000pF</text>
<text x="153.5" y="56.5">C13</text>
<text x="328.1" y="59.7">1000pF</text>
<text x="328.1" y="56.5">C17</text>
<text x="41.3" y="63.6">R42</text>
<text x="170" y="65.3">R162</text>
<text x="215.9" y="63.6">R93</text>
<text x="346.4" y="65.3">R159</text>
<text x="41.3" y="66.7">68K</text>
<text x="129.5" y="70.3">1.8K</text>
<text x="129.5" y="67.1">R75</text>
<text x="170" y="68.6">1.5M</text>
<text x="215.9" y="66.7">68K</text>
<text x="304.1" y="70.3">1.8K</text>
<text x="304.1" y="67.1">R87</text>
<text x="346.4" y="68.6">1.5M</text>
<text x="51.9" y="77.3">4.7K 470K</text>
<text x="51.9" y="74.2">R50</text>
<text x="60.5" y="74.1">R74</text>
<text x="226.5" y="77.3">4.7K 470K</text>
<text x="226.5" y="74.2">R90</text>
<text x="235.1" y="74.1">R88</text>
<text x="170" y="82.6">470R</text>
<text x="170" y="79.4">R161</text>
<text x="346.4" y="82.6">470R</text>
<text x="346.4" y="79.4">R160</text>
<text x="51.9" y="88.3">R72</text>
<text x="111.8" y="88.3">R80</text>
<text x="125.9" y="88.3">R76</text>
<text x="226.5" y="88.3">R89</text>
<text x="286.5" y="88.3">R85</text>
<text x="300.6" y="88.3">R86</text>
<text x="51.9" y="91.4">4.7K</text>
<text x="85.2" y="95.3">R81</text>
<text x="111.8" y="91.4">220K</text>
<text x="125.9" y="91.4">470R</text>
<text x="171.1" y="93.6">C52</text>
<text x="226.5" y="91.4">4.7K</text>
<text x="259.8" y="95.3">R84</text>
<text x="286.5" y="91.4">220K</text>
<text x="300.6" y="91.4">470R</text>
<text x="347.5" y="93.6">C51</text>
<text x="85.2" y="98.4">47K</text>
<text x="171.1" y="96.7">0.01uF</text>
<text x="259.8" y="98.4">47K</text>
<text x="347.5" y="96.7">0.01uF</text>
<text x="127" y="105.6">0.01uF</text>
<text x="127" y="102.4">C15</text>
<text x="301.6" y="105.6">0.01uF</text>
<text x="301.6" y="102.4">C18</text>
<text x="85.2" y="112.5">100K</text>
<text x="85.2" y="109.4">R82</text>
<text x="259.8" y="112.5">100K</text>
<text x="259.8" y="109.4">R47</text>
<text x="85.2" y="123.5">R165</text>
<text x="259.8" y="123.5">R83</text>
<text x="85.2" y="126.6">100K</text>
<text x="259.8" y="126.6">100K</text>
<text x="322.4" y="131.9">240K</text>
<text x="322.4" y="128.8">R120</text>
<text x="342.7" y="130.9">10pF</text>
<text x="342.7" y="127.7">C14</text>
<text x="197.2" y="141.1">R111</text>
<text x="218.4" y="141.1">R113</text>
<text x="322.4" y="141.1">R119</text>
<text x="343.6" y="141.1">R118</text>
<text x="33.5" y="149.7">0.1uF</text>
<text x="33.5" y="146.4">C91</text>
<text x="49.4" y="149.7">0.1uF</text>
<text x="49.4" y="146.4">C93</text>
<text x="197.2" y="144.3">240K</text>
<text x="218.4" y="144.3">100K</text>
<text x="322.4" y="144.3">91K</text>
<text x="343.6" y="144.3">100K</text>
<text x="197.2" y="153.5">R112</text>
<text x="33.5" y="160.6">C22</text>
<text x="49.4" y="160.6">C67</text>
<text x="124.9" y="160.2">100K</text>
<text x="124.9" y="157">R96</text>
<text x="197.2" y="156.6">91K</text>
<text x="222.9" y="159.1">U3.2</text>
<text x="239.5" y="160.5">R114</text>
<text x="347.5" y="160.2">TL074</text>
<text x="347.5" y="157">U8.3</text>
<text x="364.8" y="161.9">1K</text>
<text x="364.8" y="158.8">R117</text>
<text x="33.5" y="163.8">0.1uF</text>
<text x="49.4" y="163.8">0.1uF</text>
<text x="103.7" y="165.5">240K</text>
<text x="103.7" y="162.3">R98</text>
<text x="222.9" y="162.3">TL074</text>
<text x="239.5" y="163.7">1K</text>
<text x="306.6" y="165.9">100K</text>
<text x="306.6" y="162.4">R115</text>
<text x="103.7" y="177.8">91K</text>
<text x="103.7" y="174.6">R97</text>
<text x="320" y="179.6">100K</text>
<text x="320" y="176.5">R116</text>
<text x="129.4" y="183.5">TL074</text>
<text x="129.4" y="180.3">U3.1</text>
<text x="146.1" y="184.9">1K</text>
<text x="146.1" y="181.7">R46</text>
<text x="220.1" y="202.8">R105</text>
<text x="240.4" y="201.8">C19</text>
<text x="338.3" y="203.6">1N4148</text>
<text x="338.3" y="200.4">D5</text>
<text x="220.1" y="206">240K</text>
<text x="240.4" y="205">10pF</text>
<text x="40.6" y="214.9">0.1uF</text>
<text x="40.6" y="211.7">C86</text>
<text x="220.1" y="215.2">R107</text>
<text x="241.3" y="215.2">R106</text>
<text x="338.3" y="215.1">U19</text>
<text x="220.1" y="218.4">91K</text>
<text x="241.3" y="218.4">100K</text>
<text x="338.3" y="218.2">NJM79L05</text>
<text x="40.6" y="225.8">C87</text>
<text x="126.7" y="227.2">240K</text>
<text x="126.7" y="224">R104</text>
<text x="146.9" y="226.1">10pF</text>
<text x="146.9" y="223">C21</text>
<text x="40.6" y="229">0.1uF</text>
<text x="245.8" y="231.4">U3.4</text>
<text x="262.5" y="232.8">R108</text>
<text x="364.1" y="231.2">C24</text>
<text x="126.7" y="239.5">91K</text>
<text x="126.7" y="236.4">R102</text>
<text x="147.8" y="239.5">100K</text>
<text x="147.8" y="236.4">R103</text>
<text x="206" y="239.5">180K</text>
<text x="206" y="236.4">R110</text>
<text x="245.8" y="234.6">TL074</text>
<text x="262.5" y="236">1K</text>
<text x="364.1" y="234.3">1uF</text>
<text x="217.7" y="250.5">R109</text>
<text x="112.5" y="257.5">R99</text>
<text x="152.3" y="255.8">TL074</text>
<text x="152.3" y="252.6">U3.3</text>
<text x="169" y="257.2">1K</text>
<text x="169" y="254">R101</text>
<text x="217.7" y="253.7">100K</text>
<text x="112.5" y="260.7">180K</text>
<text x="124.2" y="274.9">100K</text>
<text x="124.2" y="271.7">R100</text>
</g>
<g font-size="3.2" fill="#00f">
<text x="75.6" y="40.9">1</text>
<text x="79.5" y="41.1">Scale1</text>
<text x="97" y="41.1">Soft_sync</text>
<text x="116.4" y="40.9">9</text>
<text x="250.2" y="40.9">1</text>
<text x="254.1" y="41.1">Scale1</text>
<text x="271.6" y="41.1">Soft_sync</text>
<text x="291" y="40.9">9</text>
<text x="75.6" y="44.5">2</text>
<text x="75.6" y="48">3</text>
<text x="79.4" y="44.8">Scale2</text>
<text x="92.8" y="44.6">Triangle_Out</text>
<text x="116.4" y="44.5">10</text>
<text x="116.4" y="48">11</text>
<text x="250.2" y="44.5">2</text>
<text x="250.2" y="48">3</text>
<text x="254" y="44.8">Scale2</text>
<text x="267.5" y="44.6">Triangle_Out</text>
<text x="291" y="44.5">10</text>
<text x="291" y="48">11</text>
<text x="75.6" y="51.5">4</text>
<text x="79.4" y="48.3">VEE</text>
<text x="79.4" y="51.9">Pulse_Out</text>
<text x="106.2" y="51.7">GND</text>
<text x="107.6" y="48.1">Cap</text>
<text x="116.4" y="51.5">12</text>
<text x="250.2" y="51.5">4</text>
<text x="254" y="48.3">VEE</text>
<text x="254" y="51.9">Pulse_Out</text>
<text x="280.8" y="51.7">GND</text>
<text x="282.2" y="48.1">Cap</text>
<text x="291" y="51.5">12</text>
<text x="75.6" y="55">5</text>
<text x="75.6" y="58.6">6</text>
<text x="79.4" y="55.4">PWM_Out</text>
<text x="79.4" y="58.9">Hard_Sync</text>
<text x="104.8" y="58.7">Scale</text>
<text x="106.9" y="55.2">LFM</text>
<text x="116.4" y="55">13</text>
<text x="116.4" y="58.6">14</text>
<text x="250.2" y="55">5</text>
<text x="250.2" y="58.6">6</text>
<text x="254" y="55.4">PWM_Out</text>
<text x="254" y="58.9">Hard_Sync</text>
<text x="279.4" y="58.7">Scale</text>
<text x="281.5" y="55.2">LFM</text>
<text x="291" y="55">13</text>
<text x="291" y="58.6">14</text>
<text x="75.6" y="62.1">7</text>
<text x="75.6" y="65.6">8</text>
<text x="79.4" y="62.4">HFT</text>
<text x="79.4" y="66">Saw_Out</text>
<text x="99.8" y="62.2">Freq_CV</text>
<text x="106.9" y="65.8">VCC</text>
<text x="116.4" y="62.1">15</text>
<text x="116.4" y="65.6">16</text>
<text x="250.2" y="62.1">7</text>
<text x="250.2" y="65.6">8</text>
<text x="254" y="62.4">HFT</text>
<text x="254" y="66">Saw_Out</text>
<text x="274.5" y="62.2">Freq_CV</text>
<text x="281.5" y="65.8">VCC</text>
<text x="291" y="62.1">15</text>
<text x="291" y="65.6">16</text>
<text x="334.5" y="160.9">9</text>
<text x="209.3" y="162.6">6</text>
<text x="229.7" y="166.2">7</text>
<text x="332.5" y="167.9">10</text>
<text x="354.9" y="164.4">8</text>
<text x="209.3" y="169.7">5</text>
<text x="115.8" y="183.8">2</text>
<text x="115.8" y="190.9">3</text>
<text x="136.2" y="187.3">1</text>
<text x="324.1" y="226.1">1</text>
<text x="324.1" y="222.6">2</text>
<text x="327.6" y="227.9">COMMON</text>
<text x="327.6" y="224.4">VIN</text>
<text x="344.3" y="224.4">VOUT</text>
<text x="354.7" y="222.6">3</text>
<text x="230.2" y="235">13</text>
<text x="252.6" y="238.5">14</text>
<text x="230.2" y="242">12</text>
<text x="138.7" y="256.1">9</text>
<text x="136.7" y="263.2">10</text>
<text x="159.1" y="259.6">8</text>
</g>
<g font-size="3.2" fill="#f00">
<text x="345.4" y="155.6" transform="rotate(-90 345.4 155.6)">4</text>
<text x="220.1" y="157.3" transform="rotate(-90 220.1 157.3)">4</text>
<text x="126.6" y="178.5" transform="rotate(-90 126.6 178.5)">4</text>
<text x="243.1" y="229.7" transform="rotate(-90 243.1 229.7)">4</text>
<text x="149.6" y="250.8" transform="rotate(-90 149.6 250.8)">4</text>
</g>
<g font-size="3.2">
<text x="220.1" y="179.7" transform="rotate(-90 220.1 179.7)">11</text>
<text x="345.4" y="178" transform="rotate(-90 345.4 178)">11</text>
<text x="126.6" y="200.9" transform="rotate(-90 126.6 200.9)">11</text>
<text x="243.1" y="252" transform="rotate(-90 243.1 252)">11</text>
<text x="149.6" y="273.2" transform="rotate(-90 149.6 273.2)">11</text>
</g>
</svg>
